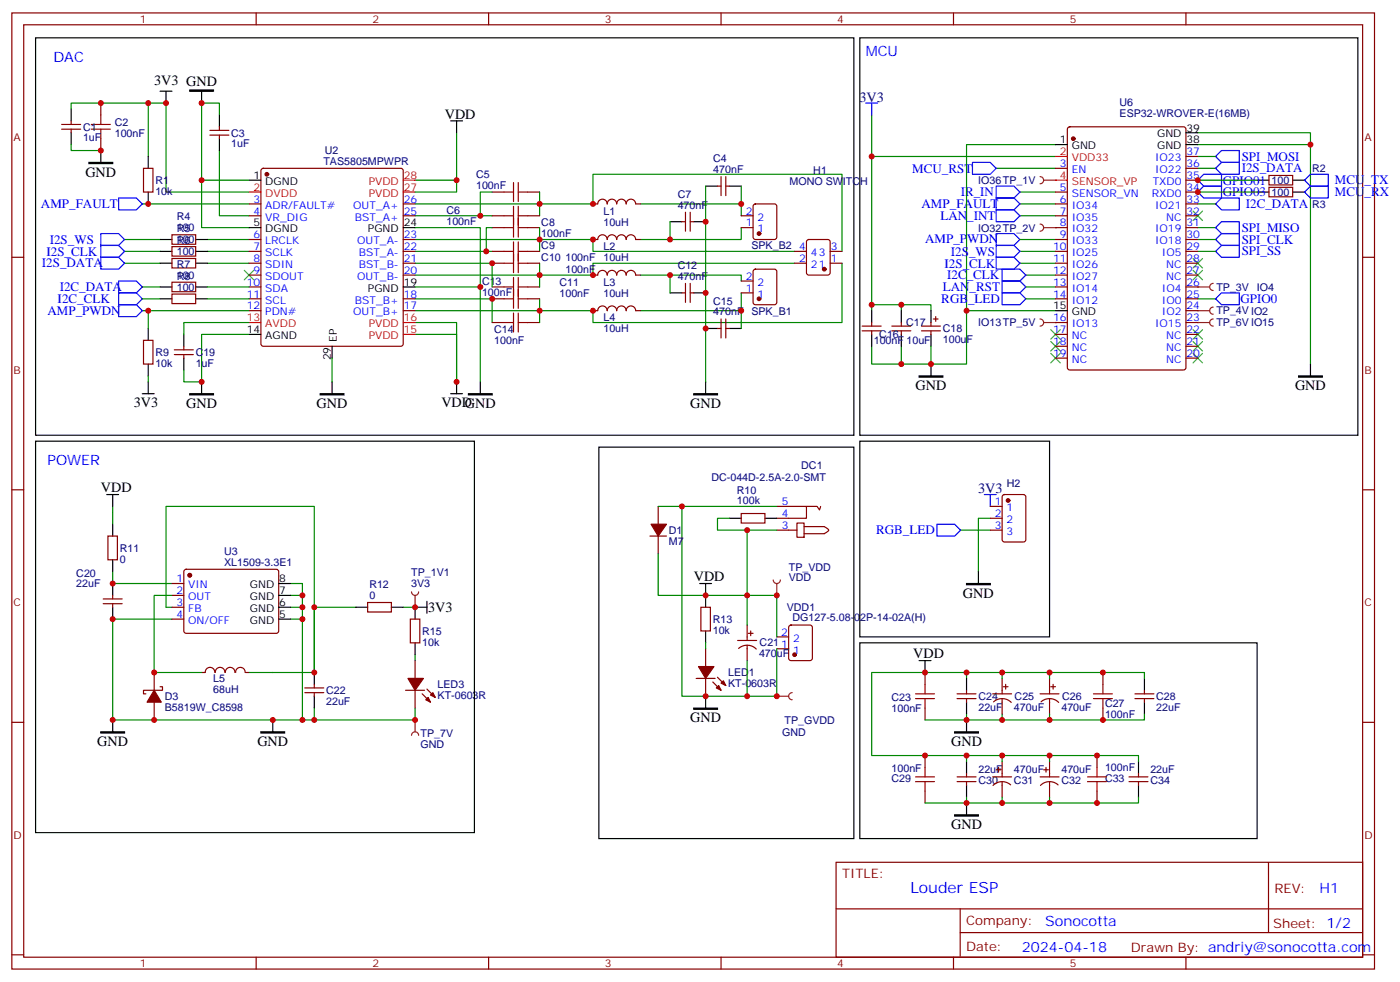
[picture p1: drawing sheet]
<svg xmlns="http://www.w3.org/2000/svg" width="416mm" height="292mm" viewBox="0 0 416 292" stroke-linecap="round" stroke-linejoin="round" font-family="sans-serif">
<g fill="none" stroke="#870000" stroke-width=".35">
<path d="M3.5 3.8h405.4v284.4h-405.4zM7.1 7.4h398.2v277.3h-398.2zM76.2 3.8v3.6M145.3 3.8v3.6M214.5 3.8v3.6M283.6 3.8v3.6M352.8 3.8v3.6M18.3 38.4h5.7M18.3 37h5.7M21.2 35.9v1.1M21.2 38.4v1.1M30 30.7v3.5"/>
<path d="M62.4 38.8h5.7M65.3 37.7v1.1M30 41.2v3.6M42.7 50.1h2.8v7h-2.8zM62.4 40.2h5.7M65.3 40.2v1M77.8 50.3l.5-.2h40.9l.5 .2 .2 .5v51.5l-.2 .5-.5 .2h-40.9l-.5-.3-.2-.4v-51.5zM213.4 55.4h1.1M214.5 52.5v5.7M215.9 52.5v5.7M215.9 55.4h1.1M3.5 76.5h3.6"/>
<path d="M51.2 69.8h7v2.8h-7zM51.2 73.3h7v2.9h-7zM51.2 76.9h7v2.8h-7zM74.1 60.6h3.5M74.1 64.2h3.5M74.1 71.2h3.5M74.1 74.8h3.5M74.1 78.3h3.5M119.9 60.6h3.6M119.9 64.2h3.6M119.9 71.2h3.6M119.9 74.8h3.6"/>
<path d="M119.9 78.3h3.6M176.4 60.6h1.4a1.41 1.41 0 0 1 1.4-1.4 1.41 1.41 0 0 1 1.4 1.4M176.4 71.2h1.4a1.41 1.41 0 0 1 1.4-1.4 1.41 1.41 0 0 1 1.4 1.4 1.41 1.41 0 0 1 1.4-1.4 1.41 1.41 0 0 1 1.4 1.4 1.41 1.41 0 0 1 1.5-1.4 1.41 1.41 0 0 1 1.4 1.4 1.41 1.41 0 0 1 1.4-1.4 1.41 1.41 0 0 1 1.4 1.4h1.4M180.6 60.6a1.41 1.41 0 0 1 1.4-1.4 1.41 1.41 0 0 1 1.4 1.4M183.4 60.6a1.41 1.41 0 0 1 1.5-1.4 1.41 1.41 0 0 1 1.4 1.4M186.3 60.6a1.41 1.41 0 0 1 1.4-1.4 1.41 1.41 0 0 1 1.4 1.4M189.1 60.6h1.4M202.8 65.9h1.1M203.9 63.1v5.7M205.3 63.1v5.7M205.3 65.9h1.1M405.3 76.5h3.6"/>
<path d="M51.2 83.9h7v2.8h-7zM51.2 87.5h7v2.8h-7zM74.1 81.8h3.5M74.1 85.3h3.5M74.1 88.9h3.5M74.1 92.4h3.5M119.9 81.8h3.6M119.9 88.9h3.6M119.9 92.4h3.6M176.4 81.8h1.4a1.41 1.41 0 0 1 1.4-1.4 1.41 1.41 0 0 1 1.4 1.4 1.41 1.41 0 0 1 1.4-1.4 1.41 1.41 0 0 1 1.4 1.4 1.41 1.41 0 0 1 1.5-1.4 1.41 1.41 0 0 1 1.4 1.4 1.41 1.41 0 0 1 1.4-1.4 1.41 1.41 0 0 1 1.4 1.4h1.4M176.4 92.4h1.4a1.41 1.41 0 0 1 1.4-1.4 1.41 1.41 0 0 1 1.4 1.4 1.41 1.41 0 0 1 1.4-1.4 1.41 1.41 0 0 1 1.4 1.4 1.41 1.41 0 0 1 1.5-1.4 1.41 1.41 0 0 1 1.4 1.4 1.41 1.41 0 0 1 1.4-1.4 1.41 1.41 0 0 1 1.4 1.4h1.4M202.8 87.1h1.1"/>
<path d="M203.9 84.3v5.6M205.3 87.1h1.1M205.3 84.3v5.6M213.4 97.7h1.1M214.5 94.9v5.6M215.9 94.9v5.6M215.9 97.7h1.1M220.5 87.1h3.5M220.5 83.6h3.5M224.2 80.3l.5-.3h5.7l.6 .5 .1 9.4-.5 .7h-5.9l-.6-.4-.1-9.4zM42.7 101.2h2.8v7.1h-2.8zM51.9 105.4h5.6"/>
<path d="M51.9 104h5.6M54.7 103v1M54.7 105.4v1.1M3.5 145.7h3.6M405.3 145.7h3.6M208.5 180.6h2.8v7h-2.8zM209.9 192.9v5.3M231.1 192.9h3.5M231.1 189.4h3.5M234.8 186.1l.5-.2h5.6l.7 .4 .1 9.5-.5 .6-5.9 .1-.6-.5-.1-9.4zM3.5 214.8h3.6M207.1 201.8h5.6"/>
<path d="M209.9 201.8v5.2M212 202.8l2.5 2.5M213.4 201.4l2.5 2.5M405.3 214.8h3.6M248.7 256.4h156.6v28.3h-156.6zM377.3 256.5v20.8M248.7 270.3h156.5M285.6 277.3h119.6M285.6 270.3v14.1M3.5 284h3.6M76.2 284.7v3.5M145.3 284.7v3.5"/>
<path d="M214.5 284.7v3.5M283.6 284.7v3.5M352.8 284.7v3.5M405.3 284h3.6"/>
</g>
<g fill="none" stroke="#000" stroke-width=".35">
<path d="M10.6 11.3h243.4v118.1h-243.4zM21.2 32.4v3.5M21.2 39.5v3.5M47.6 27.1h3.6M49.4 27.1v3.6M60 27.1v3.6M65.3 34.2v3.5M30 44.8v3.5M44.1 46.5v3.6M44.1 57.1v3.5M65.3 41.2v3.6M74.1 53.6h3.5"/>
<path d="M209.9 55.4h3.5M217 55.4h3.5M47.6 71.2h3.6M47.6 74.8h3.6M47.6 78.3h3.6M58.2 71.2h3.5M58.2 74.8h3.5M58.2 78.3h3.5M74.1 67.7h3.5M119.9 67.7h3.6M199.3 65.9h3.5M206.4 65.9h3.5"/>
<path d="M44.1 97.7v3.5M47.6 85.3h3.6M47.6 88.9h3.6M54.7 99.4v3.6M58.2 85.3h3.5M58.2 88.9h3.5M74.1 99.4h3.5M119.9 85.3h3.6M199.3 87.1h3.5M206.4 87.1h3.5M209.9 97.7h3.5M217 97.7h3.5"/>
<path d="M42.3 117.1h3.6M44.1 108.3v3.5M44.1 113.6v3.5M54.7 106.5v3.5M60 113.6v3.5M98.8 103v3.5M98.8 113.6v3.5M134.1 117.1h3.5M135.8 113.6v3.5M142.9 113.6v3.5M209.9 113.6v3.5M178.2 133h75.8v116.4h-75.8z"/>
<path d="M208.1 173.5h3.6M209.9 173.5v7.1M209.9 187.6v3.6M209.9 207v3.6"/>
</g>
<g fill="none" stroke="#008700" stroke-width=".35">
<path d="M44.1 30.7h-22.9v1.7M65.3 34.2v-3.5h-5.3v22.9h14.1M21.2 43v1.8h8.8M44.1 46.5v-15.8h5.3v26.4h24.7M60 53.6v14.1h14.1M65.3 44.8v19.4h8.8M123.5 53.6h12.3M209.9 55.4v58.2M220.5 55.4v5.2M37 78.3h10.6M37 74.8h10.6M37 71.2h10.6"/>
<path d="M42.3 60.6h31.8M61.7 78.3h12.4M61.7 74.8h12.4M61.7 71.2h12.4M123.5 74.8h22.9M123.5 71.2h52.9v3.6h60M123.5 60.6h52.9v-8.8h74.1v23M123.5 67.7h19.4v17.6M123.5 78.3h22.9M123.5 64.2h22.9M160.5 60.6v3.6M160.5 71.2v3.6"/>
<path d="M160.5 78.3v3.5M190.5 60.6h30v3.6M199.3 65.9v5.3M220.5 67.7v3.5h-30M236.4 78.3h-60v3.5h-52.9M250.5 78.3v17.6h-74.1v-3.5h-52.9M42.3 92.4h31.8M42.3 85.3h5.3M42.3 88.9h5.3M44.1 92.4v5.3M61.7 85.3h12.4M61.7 88.9h12.4"/>
<path d="M74.1 99.4h-14.1v14.2h-5.3v-3.6M74.1 95.9h-19.4v3.5M123.5 88.9h22.9v7M123.5 95.9h12.3v17.7v-14.2h-12.3M123.5 85.3h19.4v28.3M160.5 88.9v3.5M190.5 81.8h30v1.8M199.3 81.8v5.3M220.5 87.1v5.3h-30M220.5 92.4v5.3M44.1 111.8v1.8M98.8 106.5v7.1"/>
<path d="M209.9 177.1h21.2v12.3M209.9 191.2v1.7M231.1 192.9v14.1h-21.2"/>
</g>
<path d="M35.3 58.9h5.3l1.7 1.7-1.7 1.8h-5.3zM30 76.5h5.3l1.7 1.8-1.7 1.7h-5.3zM30 73h5.3l1.7 1.8-1.7 1.7h-5.3zM30 69.5h5.3l1.7 1.7-1.7 1.8h-5.3zM35.3 90.6h5.3l1.7 1.8-1.7 1.8h-5.3zM35.3 87.1h5.3l1.7 1.8-1.7 1.7h-5.3zM35.3 83.6h5.3l1.7 1.7-1.7 1.8h-5.3z" fill="none" stroke="#00f" stroke-width=".35"/>
<path d="M56.4 26.8h7.1v.3h-7.1zM26.5 48.3h7v.3h-7zM56.4 117.1h7.1v.3h-7.1zM95.2 117.1h7.1v.3h-7.1zM139.3 117.1h7.1v.3h-7.1zM206.4 117.1h7v.3h-7zM206.4 210.6h7v.3h-7z" fill="#000" stroke="#000" stroke-width=".35"/>
<path d="M72.7 80.4l2.8 2.8M75.5 80.4l-2.8 2.8" fill="none" stroke="#3c3" stroke-width=".35"/>
<g fill="#870000" stroke="#870000" stroke-width=".35">
<path d="M213.1 204.6l.7-.7 .7 1.4z"/>
<path d="M214.5 203.2l.7-.7 .7 1.4z"/>
<path d="M207.8 198.2h4.6l-2.5 3.6z"/>
<circle cx="79.4" cy="51.8" r=".53"/>
<circle cx="236.4" cy="194.7" r=".53"/>
<circle cx="225.8" cy="88.9" r=".53"/>
</g>
<path d="M74.1 57.1h3.5M119.9 57.1h3.6M119.9 53.6h3.6M74.1 95.9h3.5M119.9 95.9h3.6M119.9 99.4h3.6" fill="none" stroke="#f00" stroke-width=".35"/>
<path d="M27.2 38.4h5.6M27.2 37h5.6M30 34.2v2.8M30 38.4v2.8" fill="none" stroke="#a10000" stroke-width=".35"/>
<path d="M230 172.5a1.06 1.06 0 0 0 1.1 1 1.06 1.06 0 0 0 1-1M231.1 173.5v3.6" fill="none" stroke="#8c2424" stroke-width=".35"/>
<circle cx="231.1" cy="177.1" r=".18" fill="#8c2424"/>
<g fill="none" stroke="#870000" stroke-width=".35">
<path d="M146.4 57.1h3.5M157 57.1h3.5M146.4 64.2h3.5M146.4 74.8h3.5M146.4 67.7h3.5M146.4 78.3h3.5M157 64.2h3.5M157 74.8h3.5M157 67.7h3.5M157 78.3h3.5M236.4 74.8h3.5M236.4 78.3h3.5"/>
<path d="M240.1 71.4l.5-.2h5.6l.7 .5v9.4l-.4 .7h-5.9l-.7-.5v-9.4zM246.9 74.8h3.6M246.9 78.3h3.6M146.4 88.9h3.5M146.4 95.9h3.5M146.4 85.3h3.5M157 88.9h3.5M157 95.9h3.5M157 85.3h3.5M193.3 159.4h5M195.8 150.6v5.3M195.8 159.4v5.3"/>
<path d="M220.5 152.7h7v2.8h-7zM231.1 150.6h12l.7 1.1 .3-1.1M231.1 157.7h6M237.1 155.5h2.1v4.3h-2.1zM239.2 156.6h6a1.62 1.62 0 0 1 1.3 1.2l-1.3 .9h-6M239.9 150.6v3.5h-8.8M219.4 190.5h5.7M219.7 192.8a3.8 3.8 0 0 1 5.3 .2M222.2 185.9v4.6M222.2 191.9v4.6M222.6 188.3h1.4M223.3 187.6v1.5"/>
<path d="M275.2 200v3.5M328.1 200v3.5M275.2 210.6v3.5M284.7 206.3h5.6M284.7 207.8h5.6M287.5 205.3v1M287.5 207.8v1M295.3 206.3h5.6M295.6 208.7a3.8 3.8 0 0 1 5.2 .2M298.1 201.8v4.5M298.1 207.8v4.5M298.4 204.2h1.5"/>
<path d="M299.2 203.5v1.4M309.4 206.3h5.6M309.7 208.7a3.8 3.8 0 0 1 5.2 .2M312.2 201.8v4.5M312.2 207.8v4.5M312.6 204.2h1.4M313.3 203.5v1.4M328.1 210.6v3.5M337.6 206.3h5.7M337.6 207.8h5.7M340.4 205.3v1M340.4 207.8v1"/>
<path d="M275.2 224.7v3.5M275.2 235.3v3.5M284.7 231h5.6M284.7 232.4h5.6M287.5 230v1M287.5 232.4v1.1M295.3 231h5.6M296.3 228.9h1.4M297 228.2v1.4M298.1 226.4v4.6M298.1 232.4v4.6M300.6 233.4a3.8 3.8 0 0 0-5.2 .2"/>
<path d="M309.4 231h5.6M310.4 228.9h1.5M311.1 228.2v1.4M312.2 226.4v4.6M312.2 232.4v4.6M314.7 233.4a3.8 3.8 0 0 0-5.2 .2M326.3 224.7v3.5M326.3 235.3v3.5M335.8 231h5.7M335.8 232.4h5.7M338.7 230v1M338.7 232.4v1.1"/>
</g>
<g fill="none" stroke="#008700" stroke-width=".35">
<path d="M135.8 39.5v17.6h-12.3M146.4 57.1h-3.5v7.1M160.5 57.1v3.5M146.4 67.7h-1.8v7.1M146.4 78.3v7M160.5 67.7v3.5M160.5 81.8v3.5M160.5 92.4v3.5M195.8 150.6h7M217 154.1h-3.6v3.6h8.8M231.1 157.7h-8.9v28.2M231.1 150.6h-28.3v56.4h7.1"/>
<path d="M195.8 164.7v12.4h14.1M222.2 196.5v10.5M287.5 200v1.8M298.1 200h14.1v1.8M312.2 200h28.2v1.8M287.5 212.3v1.8M298.1 212.3v1.8h-22.9M298.1 201.8v-1.8h-38.8v24.7h28.2v1.7M312.2 212.3v1.8h-14.1M340.4 212.3v1.8h-28.2M287.5 224.7h10.6v1.7M287.5 237v1.8h-12.3"/>
<path d="M298.1 224.7h14.1v1.7M298.1 237v1.8h-10.6M312.2 237v1.8h-14.1M312.2 224.7h26.5v1.7M338.7 237v1.8h-26.5"/>
</g>
<g fill="none" stroke="#a10000" stroke-width=".35">
<path d="M149.9 57.1h2.9M152.8 54.3v5.6M154.2 57.1h2.8M154.2 54.3v5.6M149.9 64.2h2.9M149.9 74.8h2.9M149.9 67.7h2.9M149.9 78.3h2.9M152.8 61.3v9.2M152.8 71.9v9.2M154.2 61.3v9.2M154.2 71.9v9.2"/>
<path d="M154.2 64.2h2.8M154.2 74.8h2.8M154.2 67.7h2.8M154.2 78.3h2.8M149.9 88.9h2.9M149.9 95.9h2.9M149.9 85.3h2.9M152.8 82.5v9.2M152.8 93.1v5.6M154.2 82.5v9.2M154.2 93.1v5.6M154.2 88.9h2.8"/>
<path d="M154.2 95.9h2.8M154.2 85.3h2.8M272.3 207.8h5.7M272.3 206.3h5.7M275.2 203.5v2.8M275.2 207.8v2.8M325.3 207.8h5.6M325.3 206.3h5.6M328.1 203.5v2.8M328.1 207.8v2.8M272.3 231h5.7M272.3 232.4h5.7"/>
<path d="M275.2 228.2v2.8M275.2 232.4v2.9M323.5 231h5.6M323.5 232.4h5.6M326.3 228.2v2.8M326.3 232.4v2.9"/>
</g>
<g fill="none" stroke="#000" stroke-width=".35">
<path d="M134.1 35.9h3.5M135.8 35.9v3.6M217 154.1h3.5M227.5 154.1h3.6M255.8 191.2h118.1v58.2h-118.1zM273.4 196.5h3.5M275.2 196.5v3.5M287.5 201.8v3.5M287.5 208.8v3.5M287.5 214.1v3.5M340.4 201.8v3.5M340.4 208.8v3.5"/>
<path d="M287.5 226.4v3.6M287.5 233.5v3.5M287.5 238.8v3.5M338.7 226.4v3.6M338.7 233.5v3.5"/>
</g>
<g fill="#870000" stroke="#870000" stroke-width=".35">
<path d="M193.7 155.9h4.6l-2.5 3.5z"/>
<circle cx="245.2" cy="80" r=".53"/>
</g>
<path d="M284 217.6h7v.4h-7zM284 242.3h7v.4h-7z" fill="#000" stroke="#000" stroke-width=".35"/>
<path d="M231.1 207h3.5M235.7 206a1.06 1.06 0 0 0-1.1 1 1.06 1.06 0 0 0 1.1 1.1" fill="none" stroke="#8c2424" stroke-width=".35"/>
<circle cx="231.1" cy="207" r=".18" fill="#8c2424"/>
<g fill="none" stroke="#008700" stroke-width=".35">
<path d="M259.3 34.2v12.3h54.7M356.3 39.5h33.5v3.5h-33.5M259.3 46.5v45.9M296.3 50.1h17.7M303.4 57.1h10.6M314 43h-26.5v49.4M356.3 57.1h17.6M356.3 50.1h5.3M356.3 53.6h17.6M356.3 46.5h5.3M389.8 43v65.3M303.4 78.3h10.6"/>
<path d="M303.4 71.2h10.6M303.4 60.6h10.6M303.4 64.2h10.6M303.4 74.8h10.6M356.3 60.6h5.3M356.3 67.7h5.3M356.3 74.8h5.3M356.3 71.2h5.3M259.3 90.6h8.8v1.8M268.1 90.6h8.8v1.8M305.2 81.8h8.8M305.2 85.3h8.8"/>
<path d="M314 92.4h-26.5v15.9h-10.6v-5.3M356.3 88.9h5.3M259.3 103v5.3h8.8M268.1 103v5.3h8.8M33.5 152.4v3.5M33.5 170v3.5M49.4 180.6v-30h44.1v30h12.3M93.5 180.6v19.4M119.9 180.6h3.6M123.5 194.7v1.8M123.5 210.6v3.5h-30"/>
</g>
<g fill="none" stroke="#00f" stroke-width=".35">
<path d="M257.5 30.7h3.6M259.3 30.7v3.5M289.3 48.3h5.3l1.7 1.8-1.7 1.7h-5.3zM296.3 55.4h5.3l1.8 1.7-1.8 1.8h-5.3zM296.3 58.9h5.3l1.8 1.7-1.8 1.8h-5.3zM356.3 53.6l1.8-1.8h5.3v3.6h-5.3zM358.1 55.4h5.3v3.5h-5.3l-1.8-1.8zM361.6 50.1l1.8-1.8h5.3v3.5h-5.3zM361.6 46.5l1.8-1.7h5.3v3.5h-5.3zM388.1 53.6l1.7-1.8h5.3v3.6h-5.3zM389.8 55.4h5.3v3.5h-5.3l-1.7-1.8zM296.3 62.4h5.3l1.8 1.8-1.8 1.7h-5.3z"/>
<path d="M296.3 69.5h5.3l1.8 1.7-1.8 1.8h-5.3zM296.3 73h5.3l1.8 1.8-1.8 1.7h-5.3zM296.3 76.5h5.3l1.8 1.8-1.8 1.7h-5.3zM361.6 67.7l1.8-1.8h5.3v3.6h-5.3zM361.6 60.6l1.8-1.7h5.3v3.5h-5.3zM361.6 71.2l1.8-1.7h5.3v3.5h-5.3zM361.6 74.8l1.8-1.8h5.3v3.5h-5.3zM298.1 83.6h5.3l1.8 1.7-1.8 1.8h-5.3zM298.1 80h5.3l1.8 1.8-1.8 1.8h-5.3zM361.6 88.9l1.8-1.8h5.3v3.5h-5.3z"/>
</g>
<path d="M273.4 111.8h7.1v.3h-7.1zM386.3 111.8h7v.3h-7z" fill="#000" stroke="#000" stroke-width=".35"/>
<g fill="none" stroke="#000" stroke-width=".35">
<path d="M255.8 11.3h148.1v118.1h-148.1zM373.9 57.1h3.6M373.9 53.6h3.6M384.5 57.1h3.6M384.5 53.6h3.6M259.3 92.4v3.5M259.3 99.4v3.6M268.1 92.4v3.5M268.1 99.4v3.6M276.9 92.4v3.5M276.9 99.4v3.6M276.9 108.3v3.5"/>
<path d="M389.8 108.3v3.5M33.5 155.9v3.5M33.5 166.5v3.5M105.8 180.6h3.6M116.4 180.6h3.5"/>
</g>
<g fill="none" stroke="#870000" stroke-width=".35">
<path d="M377.5 55.7h7v2.8h-7zM377.5 52.2h7v2.8h-7zM256.5 97h5.6M256.5 98.4h5.6M259.3 95.9v1.1M259.3 98.4v1M265.3 97h5.6M265.3 98.4h5.6M268.1 95.9v1.1M268.1 98.4v1M274.1 97h5.7M274.1 98.4h5.7"/>
<path d="M276.9 95.9v1.1M276.9 98.4v1M277.6 94.9h1.4M278.3 94.2v1.4M32.1 159.4h2.8v7.1h-2.8zM109.4 179.2h7v2.8h-7z"/>
</g>
<g fill="none" stroke="#3c3" stroke-width=".35">
<path d="M354.9 76.9l2.8 2.8M354.9 62.8l2.8 2.8M357.7 76.9l-2.8 2.8M357.7 62.8l-2.8 2.8M312.6 98l2.8 2.9M315.4 98l-2.8 2.9M354.9 80.4l2.8 2.8M354.9 98l2.8 2.9M357.7 80.4l-2.8 2.8M357.7 98l-2.8 2.9M312.6 101.6l2.8 2.8M312.6 105.1l2.8 2.8"/>
<path d="M315.4 101.6l-2.8 2.8M315.4 105.1l-2.8 2.8M354.9 105.1l2.8 2.8M354.9 101.6l2.8 2.8M357.7 105.1l-2.8 2.8M357.7 101.6l-2.8 2.8"/>
</g>
<path d="M122.4 218.7a1.06 1.06 0 0 1 1.1-1.1 1.06 1.06 0 0 1 1 1.1M123.5 214.1v3.5" fill="none" stroke="#8c2424" stroke-width=".35"/>
<circle cx="123.5" cy="214.1" r=".18" fill="#8c2424"/>
<g fill="#870000" stroke="#870000" stroke-width=".35">
<path d="M127.4 207.4l.7 1.4-1.5-.7z"/>
<path d="M128.1 206.7l.7-.7 .7 1.4z"/>
<path d="M121.4 201.8h4.5l-2.4 3.5z"/>
<circle cx="56.4" cy="171.1" r=".53"/>
<circle cx="299.9" cy="148.8" r=".53"/>
</g>
<g fill="none" stroke="#870000" stroke-width=".35">
<path d="M294.6 150.6h3.5M294.6 154.1h3.5M294.6 157.7h3.5M298.3 147.3l.5-.2h5.6l.7 .4 .1 13-.5 .6-5.9 .1-.6-.5-.1-12.9zM30.7 179.5h5.6M30.7 178.1h5.6M33.5 177.1v1M33.5 179.5v1.1M51.2 173.5h3.5M51.2 177.1h3.5M54.9 169.5l.5-.2 27.1 .1 .4 .6-.1 17.9-.6 .4h-27.1l-.4-.7v-17.6zM51.2 180.6h3.5"/>
<path d="M51.2 184.1h3.5M63.9 200a1.41 1.41 0 0 0-1.4-1.5 1.41 1.41 0 0 0-1.4 1.5h-1.1M64.1 200a1.41 1.41 0 0 1 1.4-1.5 1.41 1.41 0 0 1 1.4 1.5M67.1 200a1.41 1.41 0 0 1 1.4-1.5 1.41 1.41 0 0 1 1.4 1.5M70.1 200a1.41 1.41 0 0 1 1.4-1.5 1.41 1.41 0 0 1 1.4 1.5M73 200h1.1M122.1 184.1h2.8v7.1h-2.8zM123.5 196.5v5.3M90.7 206h5.6M90.7 204.6h5.6M93.5 203.5v1.1M93.5 206v1"/>
<path d="M120.6 205.3h5.7M123.5 205.3v5.3M125.6 206.3l2.5 2.5M127 204.9l2.5 2.5"/>
</g>
<g fill="none" stroke="#000" stroke-width=".35">
<path d="M10.6 131.2h130.5v116.4h-130.5zM255.8 131.2h56.4v58.2h-56.4zM31.7 147.1h3.6M33.5 147.1v3.5M33.5 173.5v3.6M82.9 177.1h3.5M82.9 173.5h3.5M127 178.8v3.6M291 170v3.5M33.5 180.6v3.5M82.9 184.1h3.5M82.9 180.6h3.5"/>
<path d="M93.5 200v3.5M123.5 191.2v3.5M127 180.6h-3.5v3.5M33.5 214.1v3.5M81.1 214.1v3.5M93.5 207v3.6"/>
</g>
<g fill="none" stroke="#008700" stroke-width=".35">
<path d="M305.2 88.9h8.8M33.5 150.6v1.8M285.8 157.7h8.8M294.6 154.1h-3.6v15.9M33.5 173.5h17.7M51.2 177.1h-5.3v22.9h14.1M86.4 173.5h3.6v40.6M86.4 177.1h3.6M49.4 180.6h1.8M51.2 184.1h-17.7v30h60v-3.5M86.4 184.1h3.6M86.4 180.6h3.6"/>
<path d="M93.5 180.6v19.4h-19.4"/>
</g>
<path d="M287.5 173.5h7.1v.4h-7.1zM30 217.6h7v.4h-7zM77.6 217.6h7.1v.4h-7.1z" fill="#000" stroke="#000" stroke-width=".35"/>
<path d="M298.1 87.1h5.3l1.8 1.8-1.8 1.7h-5.3zM278.7 155.9h5.3l1.8 1.8-1.8 1.7h-5.3zM292.8 147.1h3.5M294.6 147.1v3.5" fill="none" stroke="#00f" stroke-width=".35"/>
<path d="M122.4 176a1.06 1.06 0 0 0 1.1 1.1 1.06 1.06 0 0 0 1-1.1M123.5 177.1v3.5" fill="none" stroke="#8c2424" stroke-width=".35"/>
<circle cx="123.5" cy="180.6" r=".18" fill="#8c2424"/>
<path d="M356.3 95.9h3.5M360.9 94.9a1.06 1.06 0 0 0-1.1 1 1.06 1.06 0 0 0 1.1 1.1" fill="none" stroke="#8c2424" stroke-width=".35"/>
<circle cx="356.3" cy="95.9" r=".18" fill="#8c2424"/>
<path d="M356.3 92.4h3.5M360.9 91.3a1.06 1.06 0 0 0-1.1 1.1 1.06 1.06 0 0 0 1.1 1.1" fill="none" stroke="#8c2424" stroke-width=".35"/>
<circle cx="356.3" cy="92.4" r=".18" fill="#8c2424"/>
<path d="M356.3 85.3h3.5M360.9 84.3a1.06 1.06 0 0 0-1.1 1 1.06 1.06 0 0 0 1.1 1.1" fill="none" stroke="#8c2424" stroke-width=".35"/>
<circle cx="356.3" cy="85.3" r=".18" fill="#8c2424"/>
<path d="M309.4 94.9a1.06 1.06 0 0 1 1 1 1.06 1.06 0 0 1-1 1.1M310.4 95.9h3.6" fill="none" stroke="#8c2424" stroke-width=".35"/>
<circle cx="314" cy="95.9" r=".18" fill="#8c2424"/>
<path d="M309.4 66.6a1.06 1.06 0 0 1 1 1.1 1.06 1.06 0 0 1-1 1.1M310.4 67.7h3.6" fill="none" stroke="#8c2424" stroke-width=".35"/>
<circle cx="314" cy="67.7" r=".18" fill="#8c2424"/>
<path d="M309.4 52.5a1.06 1.06 0 0 1 1 1.1 1.06 1.06 0 0 1-1 1M310.4 53.6h3.6" fill="none" stroke="#8c2424" stroke-width=".35"/>
<circle cx="314" cy="53.6" r=".18" fill="#8c2424"/>
<g fill="none" stroke="#870000" stroke-width=".35">
<path d="M317.7 37.9l.5-.2h33.9l.6 .4 .1 71.2-.5 .7h-34.1l-.6-.4-.1-71.2zM314 50.1h3.5M314 57.1h3.5M352.8 50.1h3.5M352.8 57.1h3.5M352.8 53.6h3.5M352.8 46.5h3.5M220.5 67.7h3.5M220.5 64.2h3.5M224.2 60.8l.5-.2h5.7l.6 .5 .1 9.4-.5 .7h-5.9l-.6-.4-.1-9.5zM314 67.7h3.5M314 64.2h3.5"/>
<path d="M314 60.6h3.5M314 71.2h3.5M314 74.8h3.5M314 78.3h3.5M352.8 67.7h3.5M352.8 64.2h3.5M352.8 60.6h3.5M352.8 71.2h3.5M352.8 74.8h3.5M352.8 78.3h3.5M314 81.8h3.5M314 85.3h3.5"/>
<path d="M314 88.9h3.5M314 95.9h3.5M314 99.4h3.5M352.8 81.8h3.5M352.8 85.3h3.5M352.8 88.9h3.5M352.8 95.9h3.5M352.8 99.4h3.5M352.8 92.4h3.5M314 103h3.5M314 106.5h3.5M352.8 103h3.5"/>
<path d="M352.8 106.5h3.5M45.9 200v5.3M45.9 208.8v5.3M47.6 204.2h.7v1.1h-5.6v1h.7"/>
</g>
<g fill="#870000" stroke="#870000" stroke-width=".35">
<path d="M45.9 205.3l2.1 3.5h-4.3z"/>
<circle cx="225.8" cy="69.5" r=".53"/>
<circle cx="319.3" cy="41.2" r=".53"/>
</g>
<path d="M352.8 39.5h3.5M314 43h3.5M352.8 43h3.5M314 92.4h3.5" fill="none" stroke="#000" stroke-width=".35"/>
<path d="M314 46.5h3.5M314 53.6h3.5" fill="none" stroke="#f00" stroke-width=".35"/>
<g fill="#c00">
<circle cx="60" cy="30.7" r=".88"/>
<circle cx="160.5" cy="60.6" r=".88"/>
<circle cx="160.5" cy="71.2" r=".88"/>
<circle cx="160.5" cy="81.8" r=".88"/>
<circle cx="160.5" cy="92.4" r=".88"/>
<circle cx="49.4" cy="30.7" r=".88"/>
<circle cx="142.9" cy="85.3" r=".88"/>
<circle cx="60" cy="53.6" r=".88"/>
<circle cx="209.9" cy="207" r=".88"/>
<circle cx="209.9" cy="177.1" r=".88"/>
<circle cx="44.1" cy="60.6" r=".88"/>
<circle cx="60" cy="113.6" r=".88"/>
<circle cx="44.1" cy="92.4" r=".88"/>
<circle cx="220.5" cy="92.4" r=".88"/>
<circle cx="199.3" cy="81.8" r=".88"/>
<circle cx="199.3" cy="71.2" r=".88"/>
<circle cx="220.5" cy="60.6" r=".88"/>
<circle cx="209.9" cy="87.1" r=".88"/>
<circle cx="209.9" cy="65.9" r=".88"/>
<circle cx="209.9" cy="97.7" r=".88"/>
<circle cx="30" cy="44.8" r=".88"/>
<circle cx="44.1" cy="30.7" r=".88"/>
<circle cx="30" cy="30.7" r=".88"/>
<circle cx="231.1" cy="177.1" r=".88"/>
<circle cx="222.3" cy="177.1" r=".88"/>
<circle cx="222.3" cy="207" r=".88"/>
<circle cx="142.9" cy="64.2" r=".88"/>
<circle cx="144.6" cy="74.8" r=".88"/>
<circle cx="146.4" cy="88.9" r=".88"/>
<circle cx="146.4" cy="78.3" r=".88"/>
<circle cx="222.3" cy="157.7" r=".88"/>
<circle cx="202.8" cy="150.6" r=".88"/>
<circle cx="176.4" cy="71.2" r=".88"/>
<circle cx="176.4" cy="60.6" r=".88"/>
<circle cx="176.4" cy="81.8" r=".88"/>
<circle cx="176.4" cy="92.4" r=".88"/>
<circle cx="287.5" cy="214.1" r=".88"/>
<circle cx="287.5" cy="200" r=".88"/>
<circle cx="275.2" cy="200" r=".88"/>
<circle cx="298.1" cy="200" r=".88"/>
<circle cx="298.1" cy="214.1" r=".88"/>
<circle cx="135.8" cy="53.6" r=".88"/>
<circle cx="275.2" cy="224.7" r=".88"/>
<circle cx="287.5" cy="224.7" r=".88"/>
<circle cx="298.1" cy="224.7" r=".88"/>
<circle cx="287.5" cy="238.8" r=".88"/>
<circle cx="298.1" cy="238.8" r=".88"/>
<circle cx="135.8" cy="113.6" r=".88"/>
<circle cx="312.2" cy="224.7" r=".88"/>
<circle cx="326.3" cy="224.7" r=".88"/>
<circle cx="312.2" cy="238.8" r=".88"/>
<circle cx="326.3" cy="238.8" r=".88"/>
<circle cx="312.2" cy="214.1" r=".88"/>
<circle cx="328.1" cy="214.1" r=".88"/>
<circle cx="312.2" cy="200" r=".88"/>
<circle cx="328.1" cy="200" r=".88"/>
<circle cx="231.1" cy="207" r=".88"/>
<circle cx="259.3" cy="46.5" r=".88"/>
<circle cx="259.3" cy="90.6" r=".88"/>
<circle cx="276.9" cy="108.3" r=".88"/>
<circle cx="268.1" cy="108.3" r=".88"/>
<circle cx="268.1" cy="90.6" r=".88"/>
<circle cx="287.5" cy="92.4" r=".88"/>
<circle cx="93.5" cy="180.6" r=".88"/>
<circle cx="93.5" cy="214.1" r=".88"/>
<circle cx="33.5" cy="184.1" r=".88"/>
<circle cx="33.5" cy="173.5" r=".88"/>
<circle cx="90" cy="184.1" r=".88"/>
<circle cx="90" cy="180.6" r=".88"/>
<circle cx="90" cy="177.1" r=".88"/>
<circle cx="90" cy="214.1" r=".88"/>
<circle cx="33.5" cy="214.1" r=".88"/>
<circle cx="81.1" cy="214.1" r=".88"/>
<circle cx="93.5" cy="200" r=".88"/>
<circle cx="123.5" cy="180.6" r=".88"/>
<circle cx="123.5" cy="214.1" r=".88"/>
<circle cx="45.9" cy="200" r=".88"/>
<circle cx="45.9" cy="214.1" r=".88"/>
<circle cx="356.3" cy="57.1" r=".88"/>
<circle cx="356.3" cy="53.6" r=".88"/>
<circle cx="389.8" cy="43" r=".88"/>
</g>
<text font-size="4.6" fill="#00f" x="270.8" y="265.5">Louder ESP</text>
<g font-size="4.2" fill="#00f">
<text x="257.5" y="16.5">MCU</text>
<text x="15.9" y="18.3">DAC</text>
<text x="14.1" y="138.3">POWER</text>
<text x="392.5" y="265.7">H1</text>
<text x="310.9" y="275.3">Sonocotta</text>
<text x="304" y="283.1">2024-04-18</text>
</g>
<g font-size="4.2">
<text x="45.9" y="25.4">3V3 GND</text>
<text x="132.3" y="35.2">VDD</text>
<text x="25.4" y="52.5">GND</text>
<text x="272.3" y="116.1">GND</text>
<text x="385.2" y="116.1">GND</text>
<text x="39.8" y="121">3V3</text>
<text x="55.4" y="121.3">GND</text>
<text x="94.2" y="121.3">GND</text>
<text x="131.3" y="121">VDD</text>
<text x="138.3" y="121.3">GND</text>
<text x="205.3" y="121.3">GND</text>
<text x="30" y="146.4">VDD</text>
<text x="206.4" y="172.8">VDD</text>
<text x="286.5" y="177.9">GND</text>
<text x="127.4" y="182">3V3</text>
<text x="271.6" y="195.8">VDD</text>
<text x="205.3" y="214.8">GND</text>
<text x="28.9" y="221.9">GND</text>
<text x="76.6" y="221.9">GND</text>
<text x="282.9" y="221.9">GND</text>
<text x="282.9" y="246.6">GND</text>
</g>
<g font-size="4.2" fill="#000080">
<text x="255.7" y="30.4">3V3</text>
<text x="290.9" y="146.7">3V3</text>
</g>
<g font-size="3.9" fill="#00f">
<text x="369.4" y="47.7">SPI_MOSI</text>
<text x="271.4" y="51.3">MCU_RST</text>
<text x="369.4" y="51.3">I2S_DATA</text>
<text x="285.8" y="58.4">IR_IN</text>
<text x="363.7" y="58.4">GPIO03</text>
<text x="363.7" y="54.9">GPIO01</text>
<text x="397.1" y="54.7">MCU_TX</text>
<text x="397.1" y="58.3">MCU_RX</text>
<text x="12.2" y="61.9">AMP_FAULT</text>
<text x="274.1" y="62">AMP_FAULT</text>
<text x="279.7" y="65.5">LAN_INT</text>
<text x="370.6" y="61.9">I2C_DATA</text>
<text x="369.4" y="69">SPI_MISO</text>
<text x="13.8" y="76">I2S_CLK</text>
<text x="14.8" y="72.5">I2S_WS</text>
<text x="275.2" y="72.3">AMP_PWDN</text>
<text x="282.9" y="76">I2S_WS</text>
<text x="369.4" y="72.4">SPI_CLK</text>
<text x="369.4" y="75.9">SPI_SS</text>
<text x="12.5" y="79.5">I2S_DATA</text>
<text x="281" y="79.6">I2S_CLK</text>
<text x="281.7" y="83.1">I2C_CLK</text>
<text x="17.8" y="86.6">I2C_DATA</text>
<text x="280.4" y="86.5">LAN_RST</text>
<text x="14.1" y="93.6">AMP_PWDN</text>
<text x="17.2" y="90.1">I2C_CLK</text>
<text x="280" y="90.1">RGB_LED</text>
<text x="369" y="90.1">GPIO0</text>
<text x="260.6" y="158.9">RGB_LED</text>
</g>
<g font-size="3.9" fill="#800">
<text x="250.5" y="261">TITLE:</text>
<text x="379.1" y="265.7">REV:</text>
<text x="287.4" y="275.2">Company:</text>
<text x="378.7" y="275.8">Sheet: 1/2</text>
<text x="287.4" y="282.9">Date:</text>
<text x="336.4" y="283">Drawn By: andriy@sonocotta.com</text>
</g>
<g font-size="3.2" fill="#800">
<text x="41.6" y="6.8">1</text>
<text x="110.8" y="6.8">2</text>
<text x="179.9" y="6.8">3</text>
<text x="249.1" y="6.8">4</text>
<text x="318.2" y="6.8">5</text>
<text x="4.1" y="41.9">A</text>
<text x="405.9" y="41.9">A</text>
<text x="4.1" y="111.1">B</text>
<text x="405.9" y="111.1">B</text>
<text x="4.1" y="180.2">C</text>
<text x="405.9" y="180.2">C</text>
<text x="4.1" y="249.4">D</text>
<text x="405.9" y="249.4">D</text>
<text x="41.6" y="287.7">1</text>
<text x="110.8" y="287.7">2</text>
<text x="179.9" y="287.7">3</text>
<text x="249.1" y="287.7">4</text>
<text x="318.2" y="287.7">5</text>
</g>
<g font-size="3.2" fill="#000080">
<text x="333" y="34.7">ESP32-WROVER-E(16MB)</text>
<text x="333" y="31.6">U6</text>
<text x="24.7" y="38.9">C1</text>
<text x="34.1" y="40.6">100nF</text>
<text x="34.1" y="37.4">C2</text>
<text x="68.8" y="40.6">C3</text>
<text x="24.7" y="42">1uF</text>
<text x="68.8" y="43.8">1uF</text>
<text x="96.6" y="45.7">U2</text>
<text x="96.2" y="49">TAS5805MPWPR</text>
<text x="141.6" y="53">C5</text>
<text x="212.2" y="51.5">470nF</text>
<text x="212.2" y="48.3">C4</text>
<text x="241.9" y="51.8">H1</text>
<text x="390.3" y="51.2">R2</text>
<text x="46.2" y="58">10k</text>
<text x="46.2" y="54.7">R1</text>
<text x="141.6" y="56.2">100nF</text>
<text x="201.6" y="58.9">C7</text>
<text x="234.9" y="54.9">MONO SWITCH</text>
<text x="291" y="54.8">IO36TP_1V</text>
<text x="378.3" y="58.2">100</text>
<text x="378.3" y="54.7">100</text>
<text x="52.6" y="65.6">R4</text>
<text x="132.8" y="63.5">C6</text>
<text x="179.5" y="63.8">L1</text>
<text x="201.6" y="62.1">470nF</text>
<text x="390.3" y="61.8">R3</text>
<text x="52.6" y="68.8">100</text>
<text x="52.6" y="69.1">R5</text>
<text x="132.8" y="66.8">100nF</text>
<text x="161" y="70.4">100nF</text>
<text x="161" y="67.1">C8</text>
<text x="179.5" y="67.1">10uH</text>
<text x="291" y="68.9">IO32TP_2V</text>
<text x="52.6" y="72.3">100</text>
<text x="52.6" y="75.8">100</text>
<text x="52.6" y="72.6">R6</text>
<text x="161" y="74.2">C9</text>
<text x="161" y="77.7">C10</text>
<text x="168.2" y="77.7">100nF</text>
<text x="179.5" y="77.7">10uH</text>
<text x="179.5" y="74.4">L2</text>
<text x="223.5" y="74.2">SPK_B2</text>
<text x="52.6" y="82.9">100</text>
<text x="52.6" y="79.7">R7</text>
<text x="52.6" y="83.2">R8</text>
<text x="168.2" y="81.2">100nF</text>
<text x="201.6" y="83.2">470nF</text>
<text x="201.6" y="80">C12</text>
<text x="52.6" y="86.4">100</text>
<text x="143.4" y="88">100nF</text>
<text x="143.4" y="84.7">C13</text>
<text x="166.4" y="88.3">100nF</text>
<text x="166.4" y="85">C11</text>
<text x="179.5" y="88.3">10uH</text>
<text x="179.5" y="85">L3</text>
<text x="361.8" y="86.5">TP_3V</text>
<text x="373.9" y="86.5">IO4</text>
<text x="179.5" y="95.5">L4</text>
<text x="212.2" y="93.8">470nF</text>
<text x="212.2" y="90.6">C15</text>
<text x="223.5" y="93.6">SPK_B1</text>
<text x="361.8" y="93.5">TP_4V IO2</text>
<text x="147" y="99.1">C14</text>
<text x="179.5" y="98.9">10uH</text>
<text x="261.6" y="100.6">C16</text>
<text x="269.5" y="97.1">C17</text>
<text x="280.5" y="98.8">C18</text>
<text x="291" y="97.1">IO13TP_5V</text>
<text x="361.8" y="97">TP_6V IO15</text>
<text x="46.2" y="105.9">R9</text>
<text x="58.2" y="105.9">C19</text>
<text x="147" y="102.4">100nF</text>
<text x="259.9" y="102.3">100nF</text>
<text x="269.6" y="102.4">10uF</text>
<text x="280.5" y="102">100uF</text>
<text x="46.2" y="109.2">10k</text>
<text x="58.2" y="109.1">1uF</text>
<text x="211.6" y="142.9">DC-044D-2.5A-2.0-SMT</text>
<text x="238.4" y="139.4">DC1</text>
<text x="219.2" y="150">100k</text>
<text x="219.2" y="146.8">R10</text>
<text x="299.5" y="144.7">H2</text>
<text x="199" y="158.8">D1</text>
<text x="35.6" y="167.3">0</text>
<text x="35.6" y="164.1">R11</text>
<text x="66.7" y="165">U3</text>
<text x="199" y="162">M7</text>
<text x="22.7" y="171.5">C20</text>
<text x="66.7" y="168.2">XL1509-3.3E1</text>
<text x="122.3" y="171.4">TP_1V1</text>
<text x="234.7" y="172.9">VDD</text>
<text x="234.7" y="169.7">TP_VDD</text>
<text x="22.7" y="174.7">22uF</text>
<text x="109.9" y="178.1">0</text>
<text x="109.9" y="174.9">R12</text>
<text x="122.3" y="174.6">3V3</text>
<text x="212" y="185.2">R13</text>
<text x="234.1" y="181.8">VDD1</text>
<text x="235.8" y="184.8">DG127-5.08-02P-14-02A(H)</text>
<text x="125.6" y="188.8">R15</text>
<text x="212" y="188.6">10k</text>
<text x="125.6" y="192.1">10k</text>
<text x="225.8" y="195.5">470uF</text>
<text x="226" y="192.2">C21</text>
<text x="63.4" y="202.9">L5</text>
<text x="216.6" y="201.2">LED1</text>
<text x="49" y="208.2">D3</text>
<text x="63.4" y="206.1">68uH</text>
<text x="97" y="209.6">22uF</text>
<text x="97" y="206.4">C22</text>
<text x="130.2" y="208">KT-0603R</text>
<text x="130.2" y="204.7">LED3</text>
<text x="216.6" y="204.4">KT-0603R</text>
<text x="265.2" y="208.6">C23</text>
<text x="291" y="208.2">C24</text>
<text x="301.8" y="208.1">C25</text>
<text x="315.9" y="208.1">C26</text>
<text x="344" y="208.2">C28</text>
<text x="49" y="211.3">B5819W_C8598</text>
<text x="233.4" y="215.2">TP_GVDD</text>
<text x="265.2" y="211.8">100nF</text>
<text x="291" y="211.4">22uF</text>
<text x="301.6" y="211.4">470uF</text>
<text x="315.7" y="211.4">470uF</text>
<text x="328.7" y="213.5">100nF</text>
<text x="328.7" y="210.3">C27</text>
<text x="344" y="211.4">22uF</text>
<text x="125.1" y="219.1">TP_7V</text>
<text x="232.7" y="218.7">GND</text>
<text x="125.1" y="222.3">GND</text>
<text x="265.2" y="229.5">100nF</text>
<text x="265.2" y="232.7">C29</text>
<text x="291" y="229.9">22uF</text>
<text x="291" y="233.1">C30</text>
<text x="301.6" y="229.9">470uF</text>
<text x="301.6" y="233.1">C31</text>
<text x="315.7" y="229.9">470uF</text>
<text x="315.7" y="233.1">C32</text>
<text x="328.7" y="229.3">100nF</text>
<text x="328.7" y="232.5">C33</text>
<text x="342.2" y="229.9">22uF</text>
<text x="342.2" y="233.1">C34</text>
</g>
<g font-size="3.2">
<text x="344.2" y="40.9">GND</text>
<text x="353" y="39.1">39</text>
<text x="315.3" y="42.7">1</text>
<text x="318.8" y="44.4">GND</text>
<text x="344.2" y="44.4">GND</text>
<text x="353" y="42.7">38</text>
<text x="75.4" y="53.2">1</text>
<text x="78.9" y="55">DGND</text>
<text x="75.4" y="67.3">5</text>
<text x="78.9" y="69.1">DGND</text>
<text x="109.4" y="69.1">PGND</text>
<text x="120.1" y="67.3">24</text>
<text x="109.4" y="86.7">PGND</text>
<text x="120.1" y="85">19</text>
<text x="313.3" y="92">15</text>
<text x="318.8" y="93.8">GND</text>
<text x="73.4" y="99.1">14</text>
<text x="78.9" y="100.9">AGND</text>
<text x="100.2" y="101.7" transform="rotate(-90 100.2 101.7)">EP</text>
<text x="98.4" y="107.2" transform="rotate(-90 98.4 107.2)">29</text>
<text x="83.1" y="173.2">8</text>
<text x="74.3" y="178.5">GND</text>
<text x="74.3" y="174.9">GND</text>
<text x="83.1" y="176.7">7</text>
<text x="74.3" y="185.5">GND</text>
<text x="74.3" y="182">GND</text>
<text x="83.1" y="183.8">5</text>
<text x="83.1" y="180.2">6</text>
</g>
<g font-size="3.2" fill="#f00">
<text x="315.3" y="46.2">2</text>
<text x="318.8" y="47.9">VDD33</text>
<text x="120.1" y="53.2">28</text>
<text x="315.3" y="53.2">4</text>
<text x="75.4" y="56.8">2</text>
<text x="78.9" y="58.5">DVDD</text>
<text x="109.7" y="58.5">PVDD</text>
<text x="109.7" y="55">PVDD</text>
<text x="120.1" y="56.8">27</text>
<text x="318.8" y="55">SENSOR_VP</text>
<text x="73.4" y="95.6">13</text>
<text x="120.1" y="95.6">16</text>
<text x="78.9" y="97.3">AVDD</text>
<text x="109.7" y="100.9">PVDD</text>
<text x="109.7" y="97.3">PVDD</text>
<text x="120.1" y="99.1">15</text>
</g>
<g font-size="3.2" fill="#00f">
<text x="343.6" y="47.9">IO23</text>
<text x="353" y="46.2">37</text>
<text x="315.3" y="49.7">3</text>
<text x="318.8" y="51.5">EN</text>
<text x="343.6" y="51.5">IO22</text>
<text x="353" y="53.2">35</text>
<text x="353" y="49.7">36</text>
<text x="315.3" y="56.8">5</text>
<text x="318.8" y="58.5">SENSOR_VN</text>
<text x="342.6" y="58.5">RXD0</text>
<text x="342.9" y="55">TXD0</text>
<text x="353" y="56.8">34</text>
<text x="75.4" y="60.3">3</text>
<text x="75.4" y="63.8">4</text>
<text x="78.9" y="62.1">ADR/FAULT#</text>
<text x="78.9" y="65.6">VR_DIG</text>
<text x="105.1" y="62.1">OUT_A+</text>
<text x="105.6" y="65.6">BST_A+</text>
<text x="120.1" y="63.8">25</text>
<text x="120.1" y="60.3">26</text>
<text x="221.8" y="63.8">2</text>
<text x="225.3" y="65.6">2</text>
<text x="315.3" y="60.3">6</text>
<text x="315.3" y="63.8">7</text>
<text x="318.8" y="62.1">IO34</text>
<text x="318.8" y="65.6">IO35</text>
<text x="343.6" y="62.1">IO21</text>
<text x="346.9" y="65.6">NC</text>
<text x="353" y="63.8">32</text>
<text x="353" y="60.3">33</text>
<text x="75.4" y="70.9">6</text>
<text x="120.1" y="70.9">23</text>
<text x="221.8" y="67.3">1</text>
<text x="225.3" y="69.1">1</text>
<text x="315.3" y="67.3">8</text>
<text x="315.3" y="70.9">9</text>
<text x="318.8" y="69.1">IO32</text>
<text x="343.6" y="69.1">IO19</text>
<text x="353" y="70.9">30</text>
<text x="353" y="67.3">31</text>
<text x="75.4" y="74.4">7</text>
<text x="75.4" y="77.9">8</text>
<text x="78.9" y="72.6">LRCLK</text>
<text x="78.9" y="76.2">SCLK</text>
<text x="106.2" y="72.6">OUT_A-</text>
<text x="106.7" y="76.2">BST_A-</text>
<text x="120.1" y="77.9">21</text>
<text x="120.1" y="74.4">22</text>
<text x="237.7" y="74.4">4</text>
<text x="237.7" y="77.9">2</text>
<text x="241.2" y="76.2">43</text>
<text x="247.1" y="77.9">1</text>
<text x="247.1" y="74.4">3</text>
<text x="313.3" y="74.4">10</text>
<text x="313.3" y="77.9">11</text>
<text x="318.8" y="72.6">IO33</text>
<text x="318.8" y="76.2">IO25</text>
<text x="343.6" y="72.6">IO18</text>
<text x="345.6" y="76.2">IO5</text>
<text x="353" y="77.9">28</text>
<text x="353" y="74.4">29</text>
<text x="75.4" y="81.5">9</text>
<text x="78.9" y="79.7">SDIN</text>
<text x="78.9" y="83.2">SDOUT</text>
<text x="106.2" y="83.2">OUT_B-</text>
<text x="106.7" y="79.7">BST_B-</text>
<text x="120.1" y="81.5">20</text>
<text x="221.8" y="83.2">2</text>
<text x="241.2" y="79.7">21</text>
<text x="313.3" y="81.5">12</text>
<text x="318.8" y="79.7">IO26</text>
<text x="318.8" y="83.2">IO27</text>
<text x="346.9" y="83.2">NC</text>
<text x="346.9" y="79.7">NC</text>
<text x="353" y="81.5">27</text>
<text x="73.4" y="85">10</text>
<text x="73.4" y="88.5">11</text>
<text x="78.9" y="86.7">SDA</text>
<text x="120.1" y="88.5">18</text>
<text x="221.8" y="86.7">1</text>
<text x="225.3" y="88.5">1</text>
<text x="225.3" y="85">2</text>
<text x="313.3" y="85">13</text>
<text x="313.3" y="88.5">14</text>
<text x="318.8" y="86.7">IO14</text>
<text x="345.6" y="86.7">IO4</text>
<text x="353" y="88.5">25</text>
<text x="353" y="85">26</text>
<text x="73.4" y="92">12</text>
<text x="78.9" y="90.3">SCL</text>
<text x="78.9" y="93.8">PDN#</text>
<text x="105.1" y="93.8">OUT_B+</text>
<text x="105.6" y="90.3">BST_B+</text>
<text x="120.1" y="92">17</text>
<text x="313.3" y="95.6">16</text>
<text x="318.8" y="90.3">IO12</text>
<text x="345.6" y="93.8">IO2</text>
<text x="345.6" y="90.3">IO0</text>
<text x="353" y="95.6">23</text>
<text x="353" y="92">24</text>
<text x="313.3" y="99.1">17</text>
<text x="318.8" y="97.3">IO13</text>
<text x="318.8" y="100.9">NC</text>
<text x="343.6" y="97.3">IO15</text>
<text x="346.9" y="100.9">NC</text>
<text x="353" y="99.1">22</text>
<text x="313.3" y="102.6">18</text>
<text x="313.3" y="106.2">19</text>
<text x="318.8" y="104.4">NC</text>
<text x="318.8" y="107.9">NC</text>
<text x="346.9" y="107.9">NC</text>
<text x="346.9" y="104.4">NC</text>
<text x="353" y="106.2">20</text>
<text x="353" y="102.6">21</text>
<text x="232.6" y="153.8">4</text>
<text x="232.6" y="150.2">5</text>
<text x="295.9" y="150.2">1</text>
<text x="295.9" y="153.8">2</text>
<text x="299.4" y="152">1</text>
<text x="299.4" y="155.5">2</text>
<text x="232.6" y="157.3">3</text>
<text x="295.9" y="157.3">3</text>
<text x="299.4" y="159.1">3</text>
<text x="52.5" y="173.2">1</text>
<text x="52.5" y="176.7">2</text>
<text x="56" y="174.9">VIN</text>
<text x="56" y="178.5">OUT</text>
<text x="52.5" y="180.2">3</text>
<text x="52.5" y="183.8">4</text>
<text x="56" y="182">FB</text>
<text x="56" y="185.5">ON/OFF</text>
<text x="232.4" y="189.1">2</text>
<text x="235.9" y="190.8">2</text>
<text x="232.4" y="192.6">1</text>
<text x="235.9" y="194.3">1</text>
</g>
</svg>
